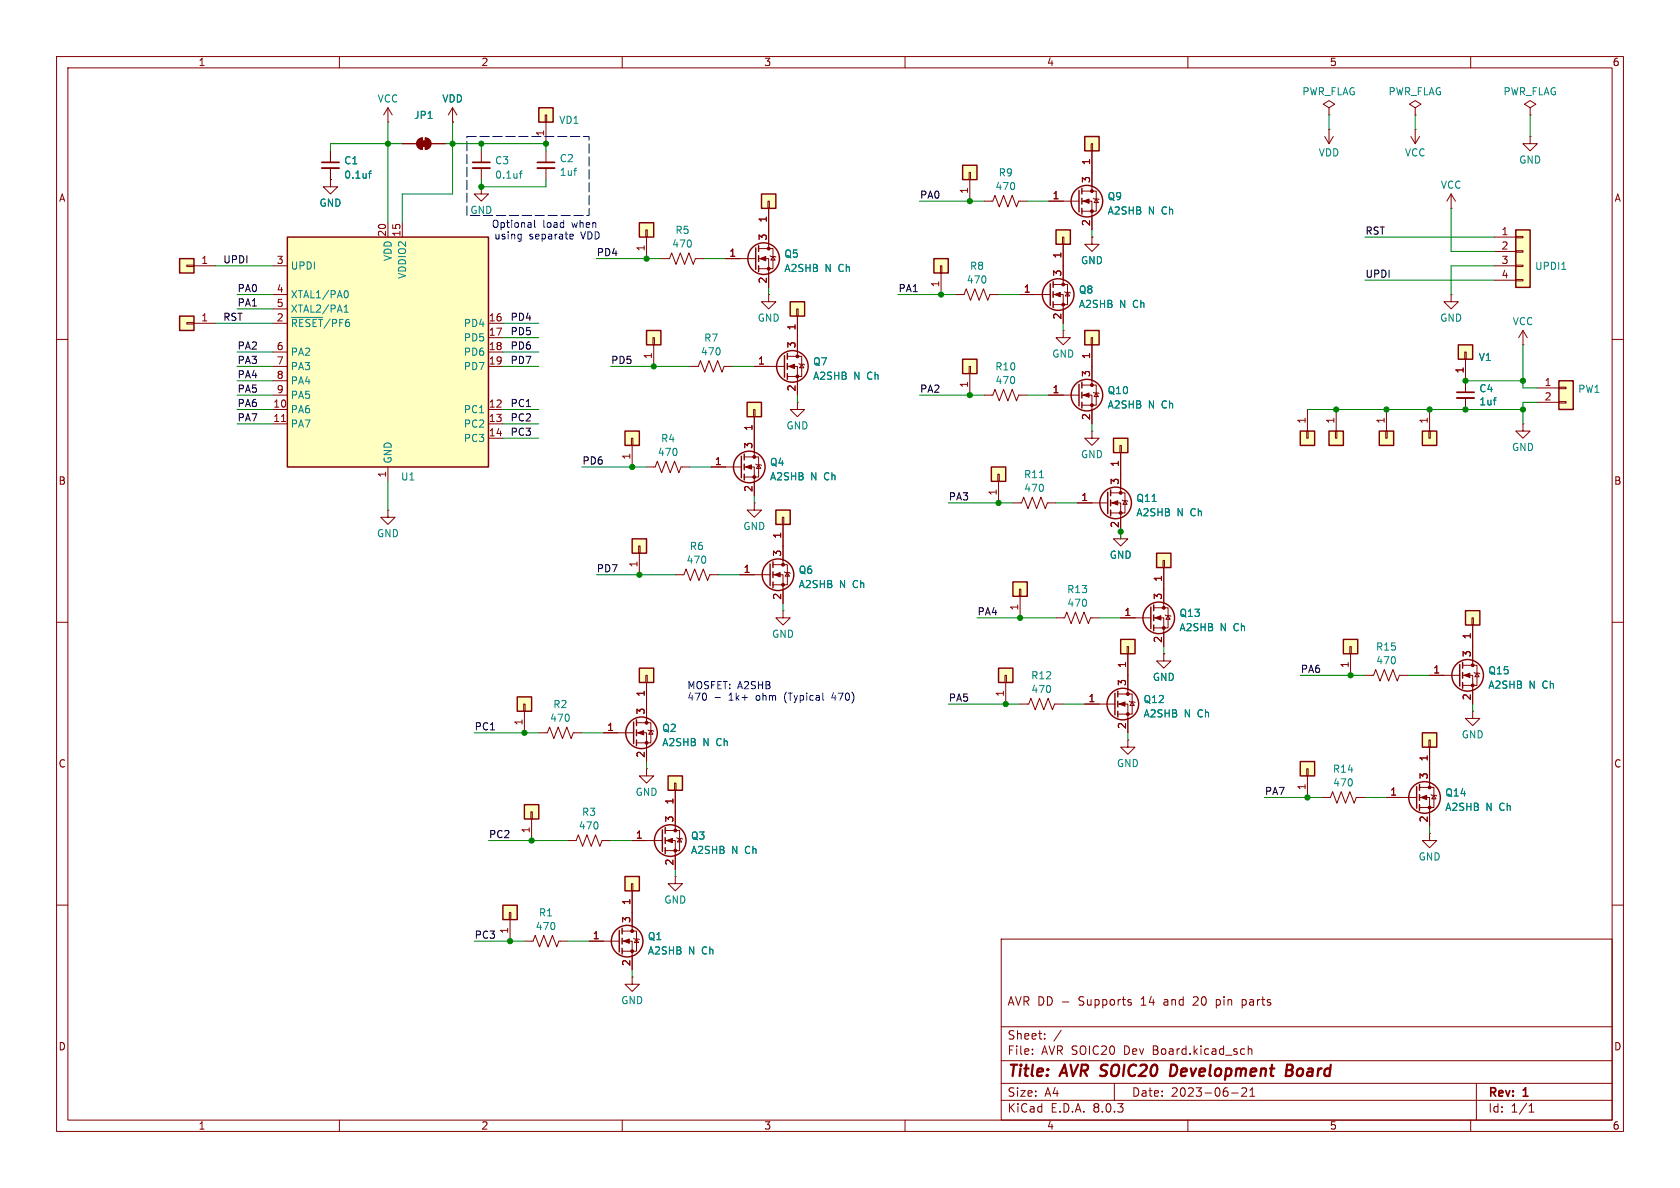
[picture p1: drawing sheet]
<svg xmlns="http://www.w3.org/2000/svg" width="297mm" height="210mm" viewBox="0 0 297 210" stroke-linecap="round" stroke-linejoin="round" font-family="sans-serif">
<g fill="none" stroke="#840000" stroke-width=".18">
<path d="M10 10h277v190h-277zM12 12h273v186h-273zM60 10v2M110 10v2M160 10v2M210 10v2M260 10v2M10 60h2M256.5 52.1v1.2h1.3l-1.3 1.3-1.2-1.3h1.2M256.5 52.1h.1M285 60h2M193 76.2v1.3h1.3l-1.3 1.2-1.2-1.2h1.2"/>
<path d="M193 76.2h.1M10 110h2M285 110h2M10 160h2M285 160h2M177 166h108v32h-108zM199.8 177.2l.2 .2-.2 .3M199.8 176.7l.2 .1M215 176.7v1.5M215 177.6l.2 .1M215.2 176.7l-.2 .1M219.6 176.7v1.5"/>
<path d="M219.6 177.6l.4 .1M220 176.7l-.4 .1M60 198v2M110 198v2M160 198v2M177 194.5h108M177 191.5h108M177 187.5h108M177 181.5h108M182.5 186.3v.1M182.5 185.5v.1M184.7 183.6v.1"/>
<path d="M184.7 182.8v.1M187.6 182.1l-1.3 2M197 191.5v3M210 198v2M217.7 193.2h1.2M220.3 192.4v.5l-.8 .9h.9M220.7 184.9v1.5M220.7 185.5l.2-.1 .3 .1 .1 .9M221 193.8h.8M221 192.7l.4-.4v1.5M260 198v2M261 191.5v6.5"/>
<path d="M270.3 196.6h.9M270.3 195.5l.4-.4v1.5"/>
</g>
<path d="M207.8 188.3l-.7-.1-.3 2h.5l.5-.3M227.4 189.2h.7M227.6 188.2h.6a.49 .49 0 0 1 .4 .5 .49 .49 0 0 1-.5 .5l.3 .1a.58 .58 0 0 1-.3 .9h-.8z" fill="none" stroke="#840000" stroke-width=".4"/>
<path d="M111.8 95.3h2.5v2.5h-2.5z" fill="#ffffc2"/>
<path d="M112.9 96.5h.3v1.3h-.3zM113 97.8v3.8" fill="none" stroke="#840000" stroke-width=".18"/>
<path d="M111.8 95.3h2.5v2.5h-2.5z" fill="none" stroke="#840000" stroke-width=".25"/>
<path d="M229.9 134.6h2.5v2.6h-2.5z" fill="#ffffc2"/>
<path d="M231 135.9h.3v1.3h-.3zM231.1 137.2v3.8M233.7 141h1.5l.4-1 .7 2 .8-2 .8 2 .7-2 .8 2 .4-1h1.5" fill="none" stroke="#840000" stroke-width=".18"/>
<path d="M229.9 134.6h2.5v2.6h-2.5z" fill="none" stroke="#840000" stroke-width=".25"/>
<path d="M268 40.6h2.5v10.2h-2.5z" fill="#ffffc2"/>
<g fill="none" stroke="#840000" stroke-width=".18">
<path d="M264.2 41.9h3.8M264.2 44.5h3.8M264.2 47h3.8M264.2 49.5h3.8M268 49.4h1.2v.3h-1.2zM268 46.9h1.2v.2h-1.2zM268 44.3h1.2v.3h-1.2zM268 41.8h1.2v.2h-1.2zM111.8 148.6h5.3M117.6 148.6h1.8v5.1M117.6 146.8h2.5v3.6h-2.5M119.4 143.5v3.3"/>
<path d="M119.6 148.1l.2 .1h.7l.1 .1M120.1 148.2l.4 .6h-.7z"/>
</g>
<g fill="none" stroke="#840000" stroke-width=".25">
<path d="M268 40.6h2.5v10.2h-2.5zM117.1 146.7v3.8M117.6 146.3v1M117.6 148.1v1M117.6 149.9v1"/>
<circle cx="118.5" cy="148.6" r="2.79"/>
</g>
<path d="M276.1 47.6h.7" fill="none" stroke="#008484" stroke-width=".18"/>
<g fill="#840000" stroke="#840000" stroke-width=".18">
<path d="M117.9 148.6l1-.4v.8z"/>
<circle cx="119.4" cy="150.4" r=".25"/>
<circle cx="119.4" cy="146.8" r=".25"/>
</g>
<path d="M237.5 113h2.5v2.6h-2.5z" fill="#ffffc2"/>
<path d="M168.9 52.1h1.5l.4-1 .8 2 .7-2 .8 2 .8-2 .7 2 .4-1h1.5M238.6 114.3h.3v1.3h-.3zM238.8 115.6v3.8M241.3 119.4h1.5l.4-1 .8 2 .7-2 .8 2 .8-2 .7 2 .4-1h1.5M114.3 135.9v1.3h1.3l-1.3 1.2-1.3-1.2h1.3M114.3 135.9h.1" fill="none" stroke="#840000" stroke-width=".18"/>
<path d="M237.5 113h2.5v2.6h-2.5z" fill="none" stroke="#840000" stroke-width=".25"/>
<path d="M275.6 67.3h2.5v5.1h-2.5z" fill="#ffffc2"/>
<path d="M269.2 58.4l-.7 1.3M269.2 58.4v2.6M269.2 58.4l.8 1.3M259.1 67.3v2M259.1 70.4v2M269.2 61h.1M271.8 68.6h3.8M271.8 71.1h3.8M275.6 71h1.3v.2h-1.3zM275.6 68.5h1.3v.2h-1.3z" fill="none" stroke="#840000" stroke-width=".18"/>
<path d="M275.6 67.3h2.5v5.1h-2.5z" fill="none" stroke="#840000" stroke-width=".25"/>
<path d="M257.6 70.4h3" fill="none" stroke="#840000" stroke-width=".33"/>
<path d="M257.6 69.3h3" fill="none" stroke="#840000" stroke-width=".3"/>
<path d="M264 70.7h.5M264.4 70.3h.1" fill="none" stroke="#008484" stroke-width=".18"/>
<path d="M257.8 61h2.5v2.5h-2.5z" fill="#ffffc2"/>
<path d="M259 62.2h.2v1.3h-.2zM259.1 63.5v3.8M269.2 74.9v1.3h1.3l-1.3 1.3-1.2-1.3h1.2M269.2 74.9h.1" fill="none" stroke="#840000" stroke-width=".18"/>
<path d="M257.8 61h2.5v2.5h-2.5z" fill="none" stroke="#840000" stroke-width=".25"/>
<path d="M259.1 108h2.5v2.5h-2.5z" fill="#ffffc2"/>
<path d="M260.2 109.2h.3v1.3h-.3zM260.3 110.5v3.8" fill="none" stroke="#840000" stroke-width=".18"/>
<path d="M259.1 108h2.5v2.5h-2.5z" fill="none" stroke="#840000" stroke-width=".25"/>
<path d="M165.1 45.7h2.5v2.6h-2.5z" fill="#ffffc2"/>
<path d="M166.2 47h.3v1.3h-.3zM166.4 48.3v3.8" fill="none" stroke="#840000" stroke-width=".18"/>
<path d="M165.1 45.7h2.5v2.6h-2.5z" fill="none" stroke="#840000" stroke-width=".25"/>
<path d="M196.8 77.5h2.6v2.5h-2.6z" fill="#ffffc2"/>
<g fill="none" stroke="#840000" stroke-width=".18">
<path d="M234.2 24.1l.7 1.3M234.9 22.9h.1M234.9 22.9v2.5M235.7 24.1l-.8 1.3M249.4 24.1l.8 1.3M250.2 22.9h.1M250.2 22.9v2.5M251 24.1l-.8 1.3M198 78.7h.2v1.3h-.2zM198.1 80v3.8M252.7 119.4h5.4M258.6 119.4h1.7v5.1"/>
<path d="M258.6 117.6h2.5v3.6h-2.5M260.3 114.3v3.3M260.6 118.9l.1 .1h.8l.1 .1M261.1 119l.4 .6h-.8z"/>
</g>
<g fill="none" stroke="#840000" stroke-width=".25">
<path d="M196.8 77.5h2.6v2.5h-2.6zM258.1 117.5v3.8M258.6 117.1v1M258.6 118.9v1M258.6 120.7v1"/>
<circle cx="259.5" cy="119.4" r="2.79"/>
</g>
<g fill="#840000" stroke="#840000" stroke-width=".18">
<path d="M258.8 119.4l1-.4v.8z"/>
<circle cx="260.3" cy="121.2" r=".25"/>
<circle cx="260.3" cy="117.6" r=".25"/>
</g>
<path d="M243.8 76.2h2.6v2.5h-2.6z" fill="#ffffc2"/>
<path d="M245 76.2h.2v1.3h-.2zM245.1 72.4v3.8" fill="none" stroke="#840000" stroke-width=".18"/>
<path d="M243.8 76.2h2.6v2.5h-2.6z" fill="none" stroke="#840000" stroke-width=".25"/>
<path d="M229.9 76.2h2.5v2.5h-2.5z" fill="#ffffc2"/>
<path d="M231 76.2h.3v1.3h-.3zM231.1 72.4v3.8" fill="none" stroke="#840000" stroke-width=".18"/>
<path d="M229.9 76.2h2.5v2.5h-2.5z" fill="none" stroke="#840000" stroke-width=".25"/>
<path d="M251.5 76.2h2.5v2.5h-2.5z" fill="#ffffc2"/>
<path d="M252.6 76.2h.3v1.3h-.3zM252.7 72.4v3.8" fill="none" stroke="#840000" stroke-width=".18"/>
<path d="M251.5 76.2h2.5v2.5h-2.5z" fill="none" stroke="#840000" stroke-width=".25"/>
<path d="M234.9 76.2h2.6v2.5h-2.6z" fill="#ffffc2"/>
<g fill="none" stroke="#840000" stroke-width=".18">
<path d="M234.9 19.1l1.1-.7-1.1-.6-1 .6 1 .7v1.2M234.9 20.3h.1M236.1 76.2h.2v1.3h-.2zM236.2 72.4v3.8M251 139.2h2.5v3.5h-2.5M252.7 135.9v3.3M260.3 125.7v1.3h1.3l-1.3 1.3-1.2-1.3h1.2M260.3 125.7h.1M245.1 141h5.3M251 141h1.7v5.1M252.7 147.3v1.3h1.3l-1.3 1.3-1.2-1.3h1.2M252.7 147.3h.1"/>
<path d="M253 140.5l.1 .1h.8l.1 .1M253.5 140.6l.4 .6h-.8z"/>
</g>
<g fill="none" stroke="#840000" stroke-width=".25">
<path d="M234.9 76.2h2.6v2.5h-2.6zM250.4 139.1v3.8M251 138.7v1M251 140.5v1M251 142.2v1.1"/>
<circle cx="251.8" cy="141" r="2.79"/>
</g>
<g fill="#840000" stroke="#840000" stroke-width=".18">
<path d="M251.2 141l1-.4v.8z"/>
<circle cx="252.7" cy="142.7" r=".25"/>
<circle cx="252.7" cy="139.2" r=".25"/>
</g>
<path d="M251.5 129.5h2.5v2.6h-2.5z" fill="#ffffc2"/>
<path d="M250.2 19.1l1-.7-1-.6-1 .6 1 .7v1.2M250.2 20.3h.1M252.6 130.8h.3v1.3h-.3zM252.7 132.1v3.8M100.3 148.6h1.6l.3-1 .8 2 .8-2 .7 2 .8-2 .7 2 .4-1h1.5" fill="none" stroke="#840000" stroke-width=".18"/>
<path d="M251.5 129.5h2.5v2.6h-2.5z" fill="none" stroke="#840000" stroke-width=".25"/>
<path d="M118.1 137.2h2.5v2.5h-2.5z" fill="#ffffc2"/>
<path d="M119.3 138.4h.2v1.3h-.2zM119.4 139.7v3.8" fill="none" stroke="#840000" stroke-width=".18"/>
<path d="M118.1 137.2h2.5v2.5h-2.5z" fill="none" stroke="#840000" stroke-width=".25"/>
<path d="M176.5 118.1h2.6v2.6h-2.6z" fill="#ffffc2"/>
<g fill="none" stroke="#840000" stroke-width=".18">
<path d="M256.5 36.8h.1M256.5 34.3l-.7 1.3M256.5 34.3v2.5M256.5 34.3l.8 1.3M270.5 24.1v1.3h1.3l-1.3 1.3-1.3-1.3h1.3M270.5 24.1h.1M68.6 90.2v1.2h1.2l-1.2 1.3-1.3-1.3h1.3M68.6 90.2h.1M177.7 119.4h.2v1.3h-.2zM205.7 115.6v1.2h1.3l-1.3 1.3-1.2-1.3h1.2M205.7 115.6h.1M177.8 120.7v3.8"/>
<path d="M180.3 124.5h1.6l.3-1.1 .8 2.1 .8-2.1 .7 2.1 .8-2.1 .8 2.1 .3-1h1.6M199.4 130.8v1.3h1.3l-1.3 1.3-1.3-1.3h1.3M199.4 130.8h.1"/>
</g>
<path d="M176.5 118.1h2.6v2.6h-2.6z" fill="none" stroke="#840000" stroke-width=".25"/>
<path d="M198.1 113h2.6v2.6h-2.6z" fill="#ffffc2"/>
<g fill="none" stroke="#840000" stroke-width=".18">
<path d="M270.5 19.1l1-.7-1-.6-1 .6 1 .7v1.2M270.5 20.3h.1M198.1 94v1.3h1.3l-1.3 1.2-1.3-1.2h1.3M198.1 109.2h5.4M199.3 114.3h.2v1.3h-.2zM199.4 115.6v7.1M204 109.2h1.7v5.1M204 107.4h2.5v3.6h-2.5M205.7 104.1v3.3M206 108.7l.1 .1h.8l.1 .2M206.5 108.8l.4 .7h-.8zM191.8 124.5h5.3"/>
<path d="M197.6 124.5h1.8v5M197.6 122.7h2.6v3.5h-2.6M199.6 124l.2 .1h.7l.2 .1M200.2 124.1l.3 .6h-.7z"/>
</g>
<g fill="none" stroke="#840000" stroke-width=".25">
<path d="M198.1 113h2.6v2.6h-2.6zM203.5 107.3v3.8M204 106.9v1.1M204 108.7v1M204 110.5v1M197.1 122.6v3.8M197.6 122.2v1M197.6 124v1M197.6 125.7v1"/>
<circle cx="204.9" cy="109.2" r="2.79"/>
<circle cx="198.5" cy="124.5" r="2.79"/>
</g>
<g fill="#840000" stroke="#840000" stroke-width=".18">
<path d="M197.9 124.5l1-.4v.7z"/>
<path d="M204.2 109.2l1-.4v.8z"/>
<circle cx="199.4" cy="126.2" r=".25"/>
<circle cx="199.4" cy="122.7" r=".25"/>
<circle cx="205.7" cy="111" r=".25"/>
<circle cx="205.7" cy="107.4" r=".25"/>
</g>
<path d="M204.5 97.8h2.5v2.5h-2.5z" fill="#ffffc2"/>
<path d="M205.6 99.1h.3v1.2h-.3zM205.7 100.3v3.8" fill="none" stroke="#840000" stroke-width=".18"/>
<path d="M204.5 97.8h2.5v2.5h-2.5z" fill="none" stroke="#840000" stroke-width=".25"/>
<path d="M191.8 24.1h2.5v2.6h-2.5z" fill="#ffffc2"/>
<path d="M192.9 25.4h.3v1.3h-.3zM193 26.7v3.8M193 41.9v1.3h1.3l-1.3 1.3-1.2-1.3h1.2M193 41.9h.1M190.5 88.9h5.3M196.3 88.9h1.8v5.1M196.3 87.1h2.6v3.6h-2.6M198.1 83.8v3.3M198.4 88.4l.1 .1h.8l.1 .1M198.9 88.5l.4 .7h-.8z" fill="none" stroke="#840000" stroke-width=".18"/>
<g fill="none" stroke="#840000" stroke-width=".25">
<path d="M191.8 24.1h2.5v2.6h-2.5zM195.8 87v3.8M196.3 86.6v1M196.3 88.4v1M196.3 90.2v1"/>
<circle cx="197.2" cy="88.9" r="2.79"/>
</g>
<g fill="#840000" stroke="#840000" stroke-width=".18">
<path d="M196.6 88.9l1-.4v.8z"/>
<circle cx="198.1" cy="90.7" r=".25"/>
<circle cx="198.1" cy="87.1" r=".25"/>
</g>
<path d="M88.9 160h2.5v2.6h-2.5z" fill="#ffffc2"/>
<path d="M174 69.9h1.5l.4-1.1 .8 2.1 .7-2.1 .8 2.1 .7-2.1 .8 2.1 .4-1h1.5M90 161.3h.3v1.3h-.3zM90.2 162.6v3.8M92.7 166.4h1.5l.4-1 .8 2 .7-2 .8 2 .8-2 .7 2 .4-1h1.5" fill="none" stroke="#840000" stroke-width=".18"/>
<path d="M88.9 160h2.5v2.6h-2.5z" fill="none" stroke="#840000" stroke-width=".25"/>
<path d="M179.1 102.9h2.5v2.5h-2.5z" fill="#ffffc2"/>
<path d="M180.2 104.1h.3v1.3h-.3zM180.3 105.4v3.8M186.7 109.2h1.5l.4-1 .8 2 .7-2 .8 2 .7-2 .8 2 .4-1h1.5" fill="none" stroke="#840000" stroke-width=".18"/>
<path d="M179.1 102.9h2.5v2.5h-2.5z" fill="none" stroke="#840000" stroke-width=".25"/>
<path d="M170.2 63.5h2.5v2.5h-2.5z" fill="#ffffc2"/>
<path d="M171.3 64.8h.3v1.2h-.3zM171.4 66v3.9" fill="none" stroke="#840000" stroke-width=".18"/>
<path d="M170.2 63.5h2.5v2.5h-2.5z" fill="none" stroke="#840000" stroke-width=".25"/>
<path d="M186.7 40.6h2.5v2.6h-2.5z" fill="#ffffc2"/>
<path d="M187.8 41.9h.3v1.3h-.3zM188 43.2v3.8" fill="none" stroke="#840000" stroke-width=".18"/>
<path d="M186.7 40.6h2.5v2.6h-2.5z" fill="none" stroke="#840000" stroke-width=".25"/>
<path d="M110.5 154.9h2.5v2.6h-2.5z" fill="#ffffc2"/>
<path d="M179.1 88.9h1.5l.4-1 .7 2 .8-2 .8 2 .7-2 .8 2 .4-1h1.5M111.6 156.2h.3v1.3h-.3zM111.8 157.5v3.8" fill="none" stroke="#840000" stroke-width=".18"/>
<path d="M110.5 154.9h2.5v2.6h-2.5z" fill="none" stroke="#840000" stroke-width=".25"/>
<path d="M183.8 84.4h.7" fill="none" stroke="#008484" stroke-width=".18"/>
<path d="M175.3 82.6h2.5v2.5h-2.5z" fill="#ffffc2"/>
<g fill="none" stroke="#840000" stroke-width=".18">
<path d="M174 35.6h1.5l.4-1.1 .8 2.1 .7-2.1 .8 2.1 .7-2.1 .8 2.1 .4-1h1.5M185.4 35.6h5.4M191.3 35.6h1.7v5M191.3 33.8h2.5v3.5h-2.5M193 30.5v3.3M193.3 35.1l.1 .1h.8l.1 .1M193.8 35.2l.4 .6h-.8zM176.4 83.8h.3v1.3h-.3zM176.5 85.1v3.8M119.4 154.9v1.3h1.2l-1.2 1.3-1.3-1.3h1.3M119.4 154.9h.1M104.1 166.4h5.4"/>
<path d="M110 166.4h1.8v5.1M110 164.6h2.5v3.5h-2.5M111.8 172.7v1.3h1.2l-1.2 1.3-1.3-1.3h1.3M111.8 172.7h.1M111.8 161.3v3.3M112 165.9l.1 .1h.8l.1 .1M112.5 166l.4 .6h-.8z"/>
</g>
<g fill="none" stroke="#840000" stroke-width=".25">
<path d="M190.8 33.7v3.8M191.3 33.3v1M191.3 35.1v1M191.3 36.8v1M175.3 82.6h2.5v2.5h-2.5zM109.5 164.5v3.8M110 164.1v1M110 165.9v1M110 167.6v1.1"/>
<circle cx="192.2" cy="35.6" r="2.79"/>
<circle cx="110.9" cy="166.4" r="2.79"/>
</g>
<g fill="#840000" stroke="#840000" stroke-width=".18">
<path d="M191.5 35.6l1-.4v.7z"/>
<path d="M110.2 166.4l1.1-.4v.8z"/>
<circle cx="193" cy="37.3" r=".25"/>
<circle cx="193" cy="33.8" r=".25"/>
<circle cx="111.8" cy="168.1" r=".25"/>
<circle cx="111.8" cy="164.6" r=".25"/>
</g>
<path d="M170.2 29.2h2.5v2.6h-2.5z" fill="#ffffc2"/>
<path d="M171.3 30.5h.3v1.3h-.3zM171.4 31.8v3.8M185.4 69.9h5.4M191.3 69.9h1.7v5M191.3 68.1h2.5v3.5h-2.5M193 64.8v3.3M193.3 69.3l.1 .2h.8l.1 .1M193.8 69.5l.4 .6h-.8z" fill="none" stroke="#840000" stroke-width=".18"/>
<g fill="none" stroke="#840000" stroke-width=".25">
<path d="M170.2 29.2h2.5v2.6h-2.5zM190.8 67.9v3.9M191.3 67.6v1M191.3 69.3v1.1M191.3 71.1v1"/>
<circle cx="192.2" cy="69.8" r="2.79"/>
</g>
<g fill="#840000" stroke="#840000" stroke-width=".18">
<path d="M191.5 69.9l1-.4v.7z"/>
<circle cx="193" cy="71.6" r=".25"/>
<circle cx="193" cy="68.1" r=".25"/>
</g>
<path d="M92.7 142.2h2.5v2.6h-2.5z" fill="#ffffc2"/>
<path d="M180.3 52.1h5.4M186.2 52.1h1.8v5.1M186.2 50.3h2.5v3.5h-2.5M188 58.4v1.3h1.2l-1.2 1.3-1.3-1.3h1.3M188 58.4h.1M188 47v3.3M188.2 51.6l.1 .1h.8l.1 .1M188.7 51.7l.4 .6h-.8zM93.9 143.5h.2v1.3h-.2zM94 144.8v3.8" fill="none" stroke="#840000" stroke-width=".18"/>
<g fill="none" stroke="#840000" stroke-width=".25">
<path d="M185.7 50.2v3.8M186.2 49.8v1M186.2 51.6v1M186.2 53.3v1.1M92.7 142.2h2.5v2.6h-2.5z"/>
<circle cx="187.1" cy="52.1" r="2.79"/>
</g>
<g fill="#840000" stroke="#840000" stroke-width=".18">
<path d="M186.4 52.1l1.1-.4v.8z"/>
<circle cx="188" cy="53.8" r=".25"/>
<circle cx="188" cy="50.3" r=".25"/>
</g>
<path d="M191.8 58.4h2.5v2.6h-2.5z" fill="#ffffc2"/>
<path d="M58.4 31.8v1.2h1.3l-1.3 1.3-1.3-1.3h1.3M58.4 31.8h.1M58.4 26.7v2M58.4 29.7v2.1M128.3 45.7h5.3M134.1 45.7h1.8v5.1M134.1 43.9h2.6v3.6h-2.6M135.9 40.6v3.3M136.1 45.2l.2 .1h.7l.2 .2M136.7 45.3l.3 .7h-.7zM192.9 59.7h.3v1.3h-.3zM193 61v3.8" fill="none" stroke="#840000" stroke-width=".18"/>
<g fill="none" stroke="#840000" stroke-width=".25">
<path d="M133.6 43.8v3.8M134.1 43.4v1.1M134.1 45.2v1M134.1 47v1M191.8 58.4h2.5v2.6h-2.5z"/>
<circle cx="135" cy="45.7" r="2.79"/>
</g>
<g fill="#840000" stroke="#840000" stroke-width=".18">
<path d="M134.4 45.7l1-.4v.8z"/>
<circle cx="135.9" cy="47.5" r=".25"/>
<circle cx="135.9" cy="43.9" r=".25"/>
</g>
<path d="M56.9 29.7h3" fill="none" stroke="#840000" stroke-width=".33"/>
<path d="M56.9 28.7h3" fill="none" stroke="#840000" stroke-width=".3"/>
<path d="M65.1 30.7h.5M65.6 30.2l-.3 .2v1.1" fill="none" stroke="#008484" stroke-width=".18"/>
<path d="M31.7 55.9h2.6v2.5h-2.6z" fill="#ffffc2"/>
<path d="M33 57h1.3v.3h-1.3zM34.3 57.2h3.8" fill="none" stroke="#840000" stroke-width=".18"/>
<path d="M31.7 55.9h2.6v2.5h-2.6z" fill="none" stroke="#840000" stroke-width=".25"/>
<path d="M31.7 45.7h2.6v2.6h-2.6z" fill="#ffffc2"/>
<path d="M33 46.9h1.3v.2h-1.3zM34.3 47h3.8" fill="none" stroke="#840000" stroke-width=".18"/>
<path d="M31.7 45.7h2.6v2.6h-2.6z" fill="none" stroke="#840000" stroke-width=".25"/>
<path d="M50.8 41.9h35.6v40.7h-35.6z" fill="#ffffc2"/>
<path d="M50.8 41.9h35.6v40.7h-35.6z" fill="none" stroke="#840000" stroke-width=".25"/>
<g fill="none" stroke="#840000" stroke-width=".18">
<path d="M68.6 39.4v2.5M71.1 39.4v2.5M48.3 57.2h2.5M48.3 47h2.5M48.3 52.1h2.5M48.3 54.6h2.5M86.4 57.2h2.5M86.4 59.7h2.5M48.3 72.4h2.5M48.3 74.9h2.5M48.3 62.2h2.5M48.3 64.8h2.5"/>
<path d="M48.3 67.3h2.5M48.3 69.9h2.5M49.8 74.5h.7M86.4 72.4h2.5M86.4 74.9h2.5M86.4 77.5h2.5M86.4 62.2h2.5M86.4 64.8h2.5M68.6 82.6v2.5"/>
</g>
<path d="M51.5 56.1h5.5M60.8 55.2h.8M60.8 54.3l.4-.4v1.3M61 51.4h.1a.68 .68 0 0 1 .5 .6 .68 .68 0 0 1-.5 .6h-.1" fill="none" stroke="#008484" stroke-width=".18"/>
<path d="M114.3 58.4h2.5v2.6h-2.5z" fill="#ffffc2"/>
<g fill="none" stroke="#840000" stroke-width=".18">
<path d="M115.4 59.7h.3v1.3h-.3zM135.9 52.1v1.2h1.3l-1.3 1.3-1.3-1.3h1.3M135.9 52.1h.1M141 59.7v3.3M115.6 61v3.8M121.9 64.8h1.5l.4-1 .8 2 .7-2 .8 2 .8-2 .7 2 .4-1h1.5M133.3 64.8h5.4M139.2 64.8h1.8v5.1M139.2 63h2.5v3.5h-2.5M141 71.1v1.3h1.2l-1.2 1.3-1.3-1.3h1.3M141 71.1h.1M141.2 64.3l.2 .1h.7l.1 .1"/>
<path d="M141.7 64.4l.4 .6h-.7z"/>
</g>
<g fill="none" stroke="#840000" stroke-width=".25">
<path d="M114.3 58.4h2.5v2.6h-2.5zM138.7 62.9v3.8M139.2 62.5v1M139.2 64.3v1M139.2 66v1.1"/>
<circle cx="140.1" cy="64.8" r="2.79"/>
</g>
<g fill="#840000" stroke="#840000" stroke-width=".18">
<path d="M139.4 64.8l1.1-.4v.8z"/>
<circle cx="141" cy="66.5" r=".25"/>
<circle cx="141" cy="63" r=".25"/>
</g>
<path d="M139.7 53.3h2.5v2.6h-2.5z" fill="#ffffc2"/>
<path d="M140.8 54.6h.3v1.3h-.3zM141 55.9v3.8" fill="none" stroke="#840000" stroke-width=".18"/>
<path d="M139.7 53.3h2.5v2.6h-2.5z" fill="none" stroke="#840000" stroke-width=".25"/>
<path d="M132.1 71.1h2.5v2.6h-2.5z" fill="#ffffc2"/>
<path d="M133.2 72.4h.3v1.3h-.3zM133.3 73.7v3.8" fill="none" stroke="#840000" stroke-width=".18"/>
<path d="M132.1 71.1h2.5v2.6h-2.5z" fill="none" stroke="#840000" stroke-width=".25"/>
<path d="M113 39.4h2.6v2.5h-2.6z" fill="#ffffc2"/>
<path d="M114.2 40.6h.2v1.3h-.2zM114.3 41.9v3.8M116.8 45.7h1.6l.3-1 .8 2 .8-2 .7 2 .8-2 .8 2 .3-1h1.6" fill="none" stroke="#840000" stroke-width=".18"/>
<path d="M113 39.4h2.6v2.5h-2.6z" fill="none" stroke="#840000" stroke-width=".25"/>
<path d="M134.6 34.3h2.6v2.5h-2.6z" fill="#ffffc2"/>
<path d="M135.8 35.6h.2v1.2h-.2zM135.9 36.8v3.8M114.3 82.6h1.5l.4-1.1 .8 2.1 .7-2.1 .8 2.1 .8-2.1 .7 2.1 .4-1h1.5" fill="none" stroke="#840000" stroke-width=".18"/>
<path d="M134.6 34.3h2.6v2.5h-2.6z" fill="none" stroke="#840000" stroke-width=".25"/>
<path d="M110.5 76.2h2.5v2.5h-2.5z" fill="#ffffc2"/>
<g fill="none" stroke="#840000" stroke-width=".18">
<path d="M85.1 33v1.3h1.3l-1.3 1.3-1.3-1.3h1.3M85.1 33h.1M85.1 26.7v2M85.1 29.7v2.1M96.5 26.7v2M96.5 29.7v2.1M111.6 77.5h.3v1.2h-.3zM111.8 78.7v3.9M133.3 77.5v3.3M125.7 82.6h5.4M131.6 82.6h1.7v5M131.6 80.8h2.5v3.5h-2.5"/>
<path d="M133.6 82l.1 .2h.8l.1 .1M134.1 82.2l.4 .6h-.8zM119.4 101.6h1.5l.4-1 .7 2 .8-2 .8 2 .7-2 .8 2 .4-1h1.5"/>
</g>
<g fill="none" stroke="#840000" stroke-width=".25">
<path d="M110.5 76.2h2.5v2.5h-2.5zM131.1 80.6v3.9M131.6 80.3v1M131.6 82v1.1M131.6 83.8v1"/>
<circle cx="132.5" cy="82.5" r="2.79"/>
</g>
<g fill="#840000" stroke="#840000" stroke-width=".18">
<path d="M131.8 82.6l1-.4v.7z"/>
<circle cx="133.3" cy="84.3" r=".25"/>
<circle cx="133.3" cy="80.8" r=".25"/>
</g>
<path d="M83.6 29.7h3M95 29.7h3" fill="none" stroke="#840000" stroke-width=".33"/>
<path d="M83.6 28.7h3M95 28.7h3" fill="none" stroke="#840000" stroke-width=".3"/>
<path d="M91.8 30.7h.5M92.3 30.2l-.3 .2v1.1M101.4 30.2h.5M101.8 29.7h.1" fill="none" stroke="#008484" stroke-width=".18"/>
<path d="M95.2 19.1h2.6v2.5h-2.6z" fill="#ffffc2"/>
<g fill="none" stroke="#840000" stroke-width=".18">
<path d="M68.6 19.1l-.8 1.2M68.6 19.1v2.5M68.6 19.1l.7 1.2M80 19.1l-.8 1.2M80 19.1v2.5M80 19.1l.8 1.2M68.6 21.6h.1M71.1 25.4h2.6M74 24.7l.7-.3v2a1.02 1.02 0 0 1-1-.6 1.02 1.02 0 0 1 .3-1.1zM75.2 24.4a1.02 1.02 0 0 1 1 1 1.02 1.02 0 0 1-1 1zM76.2 25.4h2.5M80 21.6h.1"/>
<path d="M96.4 20.3h.2v1.3h-.2zM96.5 21.6v3.8M95.2 129.5h1.6l.4-1 .7 2.1 .8-2.1 .7 2.1 .8-2.1 .8 2.1 .3-1.1h1.6M106.7 129.5h5.3M112.5 129.5h1.8v5.1M112.5 127.8h2.6v3.5h-2.6M114.3 124.5v3.3M114.6 129l.1 .2h.7l.2 .1M115.1 129.2l.3 .6h-.7z"/>
</g>
<g fill="none" stroke="#840000" stroke-width=".25">
<path d="M95.2 19.1h2.6v2.5h-2.6zM112 127.6v3.8M112.5 127.3v1M112.5 129v1M112.5 130.8v1"/>
<circle cx="113.4" cy="129.5" r="2.79"/>
</g>
<g fill="#840000" stroke="#840000" stroke-width=".18">
<path d="M74.4 24.9h1v1h-1z"/>
<path d="M74 24.7l.7-.3v2a1.02 1.02 0 0 1-1-.6 1.02 1.02 0 0 1 .3-1.1z"/>
<path d="M75.2 24.4a1.02 1.02 0 0 1 1 1 1.02 1.02 0 0 1-1 1z"/>
<path d="M112.8 129.5l1-.3v.7z"/>
<circle cx="114.3" cy="131.3" r=".25"/>
<circle cx="114.3" cy="127.8" r=".25"/>
</g>
<path d="M91.4 123.2h2.6v2.5h-2.6z" fill="#ffffc2"/>
<path d="M92.6 124.5h.2v1.2h-.2zM92.7 125.7v3.8" fill="none" stroke="#840000" stroke-width=".18"/>
<path d="M91.4 123.2h2.6v2.5h-2.6z" fill="none" stroke="#840000" stroke-width=".25"/>
<path d="M113 118.1h2.6v2.6h-2.6z" fill="#ffffc2"/>
<path d="M133.3 88.9v1.3h1.3l-1.3 1.2-1.2-1.2h1.2M133.3 88.9h.1M136.7 99.8h2.5v3.6h-2.5M138.4 96.5v3.3M114.2 119.4h.2v1.3h-.2zM130.8 101.6h5.3M136.7 101.6h1.7v5.1M138.4 108v1.2h1.3l-1.3 1.3-1.2-1.3h1.2M138.4 108h.1M138.7 101.1l.1 .1h.8l.1 .1M139.2 101.2l.4 .7h-.8zM114.3 120.7v3.8" fill="none" stroke="#840000" stroke-width=".18"/>
<g fill="none" stroke="#840000" stroke-width=".25">
<path d="M136.1 99.7v3.8M136.7 99.3v1M113 118.1h2.6v2.6h-2.6zM136.7 101.1v1M136.7 102.9v1"/>
<circle cx="137.5" cy="101.6" r="2.79"/>
</g>
<g fill="#840000" stroke="#840000" stroke-width=".18">
<path d="M136.9 101.6l1-.4v.8z"/>
<circle cx="138.4" cy="103.4" r=".25"/>
<circle cx="138.4" cy="99.8" r=".25"/>
</g>
<path d="M137.2 90.2h2.5v2.5h-2.5z" fill="#ffffc2"/>
<g fill="none" stroke="#840000" stroke-width=".18">
<path d="M58.4 31.8h.1M58.4 26.7v2M58.4 29.7v2.1M71.1 25.4h2.6M76.2 25.4h2.5M80 21.6h.1M135.9 36.8v6.4M185.4 35.6h2.6M193 26.7v6.3M193 38.1v2.5M128.3 45.7h2.5M135.9 48.3v2.5"/>
<path d="M141 55.9v6.3M180.3 52.1h2.6M188 43.2v6.3M188 54.6v2.6M193 41.9h.1M133.3 64.8h2.6M133.3 73.7v6.3M141 67.3v2.6M185.4 69.9h2.6M193 61v6.3M193 72.4v2.5M259.1 63.5v5.8"/>
<path d="M259.1 70.4v2M125.7 82.6h2.6M133.3 85.1v2.5M138.3 91.4h.3v1.3h-.3zM138.4 92.7v6.4M190.5 88.9h2.5M198.1 80v6.4M198.1 91.4v2.6M130.8 101.6h2.5M138.4 104.1v2.6M198.1 109.2h2.6M199.4 115.6v6.3"/>
<path d="M205.7 115.6h.1M205.7 100.3v6.4M205.7 111.8v2.5M252.7 119.4h2.6M260.3 110.5v6.3M106.7 129.5h2.5M114.3 120.7v6.3M114.3 132.1v2.5M119.4 139.7v6.4M191.8 124.5h2.5M199.4 127v2.5M252.7 132.1v6.3"/>
<path d="M260.3 121.9v2.6M111.8 148.6h2.5M111.8 157.5v6.3M119.4 151.1v2.6M245.1 141h2.5M252.7 143.5v2.6M104.1 166.4h2.6M111.8 168.9v2.6"/>
</g>
<path d="M137.2 90.2h2.5v2.5h-2.5z" fill="none" stroke="#840000" stroke-width=".25"/>
<path d="M94.5 38.9v1.1l.2 .2M92.1 41.4v1l-.2 .3M92.1 42.2h-.3M100.9 41.4l.4 .1v.2l-.6 .1M101.3 42.2h-.4M126.4 123.3h1M147.3 122.5l-.3 .9h.8" fill="none" stroke="#0000c2" stroke-width=".18"/>
<path d="M82.5 24.1h21.6v14h-21.6z" fill="none" stroke="#0000c2" stroke-width=".18" stroke-dasharray="1.7 .6"/>
<g fill="none" stroke="#008400" stroke-width=".18">
<path d="M68.6 21.6v17.8M71.1 25.4h-12.7v1.3M78.7 25.4h17.8v1.3M80 21.6v12.7h-8.9v5.1M85.1 25.4v1.3M85.1 31.8v1.2h11.4v-1.2M162.6 35.6h11.4M181.6 35.6h3.8M234.9 20.3v2.6M250.2 20.3v2.6M256.5 36.8v7.7h7.7M270.5 20.3v3.8"/>
<path d="M38.1 57.2h10.2M38.1 47h10.2M41.9 54.6h6.4M41.9 52.1h6.4M88.9 59.7h6.3M88.9 57.2h6.3M105.4 45.7h11.4M124.5 45.7h3.8M135.9 50.8v1.3M158.7 52.1h10.2M176.5 52.1h3.8M188 57.2v1.2"/>
<path d="M193 40.6v1.3M241.3 41.9h22.9M241.3 49.5h22.9M264.2 47h-7.7v5.1M41.9 67.3h6.4M41.9 72.4h6.4M41.9 64.8h6.4M41.9 62.2h6.4M41.9 74.9h6.4M41.9 69.9h6.4M88.9 72.4h6.3M88.9 64.8h6.3"/>
<path d="M88.9 77.5h6.3M88.9 62.2h6.3M88.9 74.9h6.3M107.9 64.8h14M129.5 64.8h3.8M141 69.9v1.2M162.6 69.9h11.4M181.6 69.9h3.8M193 74.9v1.3M231.1 72.4h38.1M259.1 67.3h10.1M269.2 61v7.6h2.6"/>
<path d="M271.8 71.1h-2.6v3.8M68.6 85.1v5.1M102.9 82.6h11.4M121.9 82.6h3.8M133.3 87.6v1.3M167.6 88.9h11.5M186.7 88.9h3.8M198.1 94v1.3M105.4 101.6h14M127 101.6h3.8M138.4 106.7v1.3M172.7 109.2h14"/>
<path d="M194.3 109.2h3.8M205.7 114.3v1.3M229.9 119.4h11.4M248.9 119.4h3.8M83.8 129.5h11.4M102.9 129.5h3.8M114.3 134.6v1.3M167.6 124.5h12.7M188 124.5h3.8M199.4 129.5v1.3M260.3 124.5v1.2M86.4 148.6h13.9"/>
<path d="M107.9 148.6h3.9M119.4 153.7v1.2M223.5 141h10.2M241.3 141h3.8M252.7 146.1v1.2M83.8 166.4h8.9M100.3 166.4h3.8M111.8 171.5v1.2"/>
</g>
<path d="M65.1 30.7h.5M65.6 30.2l-.3 .2v1.1M264 70.7h.5M264.4 70.3h.1" fill="none" stroke="#008484" stroke-width=".18"/>
<g fill="#008400" stroke="#008400" stroke-width=".18">
<circle cx="231.1" cy="141" r=".46"/>
<circle cx="238.8" cy="119.4" r=".46"/>
<circle cx="269.2" cy="72.4" r=".46"/>
<circle cx="269.2" cy="67.3" r=".46"/>
<circle cx="236.2" cy="72.4" r=".46"/>
<circle cx="245.1" cy="72.4" r=".46"/>
<circle cx="177.8" cy="124.5" r=".46"/>
<circle cx="198.1" cy="94" r=".46"/>
<circle cx="180.3" cy="109.2" r=".46"/>
<circle cx="176.5" cy="88.9" r=".46"/>
<circle cx="259.1" cy="72.4" r=".46"/>
<circle cx="252.7" cy="72.4" r=".46"/>
<circle cx="259.1" cy="67.3" r=".46"/>
<circle cx="171.4" cy="69.9" r=".46"/>
<circle cx="171.4" cy="35.6" r=".46"/>
<circle cx="166.4" cy="52.1" r=".46"/>
<circle cx="68.6" cy="25.4" r=".46"/>
<circle cx="114.3" cy="45.7" r=".46"/>
<circle cx="115.6" cy="64.8" r=".46"/>
<circle cx="85.1" cy="25.4" r=".46"/>
<circle cx="85.1" cy="33" r=".46"/>
<circle cx="80" cy="25.4" r=".46"/>
<circle cx="96.5" cy="25.4" r=".46"/>
<circle cx="92.7" cy="129.5" r=".46"/>
<circle cx="111.8" cy="82.6" r=".46"/>
<circle cx="113" cy="101.6" r=".46"/>
<circle cx="90.2" cy="166.4" r=".46"/>
<circle cx="94" cy="148.6" r=".46"/>
</g>
<g font-size="2.8" fill="#840000">
<text x="178" y="190.9">Title:</text>
<text x="187.7" y="190.9">AVR SOIC20</text>
<text x="208.5" y="190.9">Development</text>
<text x="229.8" y="190.9">Board</text>
</g>
<g font-size="2.1" fill="#840000">
<text x="178" y="178">AVR DD -</text>
<text x="190.8" y="178">Supports</text>
<text x="202" y="178">14</text>
<text x="206.1" y="178">and</text>
<text x="211.5" y="178">20</text>
<text x="215.7" y="178">pin</text>
<text x="220.4" y="178">parts</text>
<text x="178" y="184">Sheet:</text>
<text x="178" y="186.7">File:</text>
<text x="184.1" y="186.7">AVR SOIC20</text>
<text x="198.8" y="186.7">Dev</text>
<text x="204.1" y="186.7">Board.kicad_sch</text>
<text x="178" y="196.9">KiCad</text>
<text x="178" y="194.1">Size:</text>
<text x="184.7" y="194.1">A4</text>
<text x="185.7" y="196.9">E.D.A.</text>
<text x="193.3" y="196.9">8.0.3</text>
<text x="200" y="194.1">Date:</text>
<text x="207" y="194.1">2023-06-21</text>
<text x="263" y="194.3">Rev:</text>
<text x="263" y="196.9">Id:</text>
<text x="267.1" y="196.9">1/1</text>
<text x="269.4" y="194.3">1</text>
</g>
<g font-size="1.8" fill="#840000">
<text x="35" y="11.9">1</text>
<text x="85" y="11.9">2</text>
<text x="135" y="11.9">3</text>
<text x="185" y="11.9">4</text>
<text x="235" y="11.9">5</text>
<text x="285" y="11.9">6</text>
<text x="96.3" y="24.2" transform="rotate(-90 96.3 24.2)">1</text>
<text x="192.8" y="29.3" transform="rotate(-90 192.8 29.3)">1</text>
<text x="10.3" y="35.9">A</text>
<text x="171.2" y="34.4" transform="rotate(-90 171.2 34.4)">1</text>
<text x="186" y="35.3">1</text>
<text x="192.8" y="32.5" transform="rotate(-90 192.8 32.5)">3</text>
<text x="285.3" y="35.9">A</text>
<text x="68.3" y="42" transform="rotate(-90 68.3 42)">20</text>
<text x="70.9" y="42" transform="rotate(-90 70.9 42)">15</text>
<text x="135.6" y="39.4" transform="rotate(-90 135.6 39.4)">1</text>
<text x="192.8" y="40.1" transform="rotate(-90 192.8 40.1)">2</text>
<text x="265.4" y="41.7">1</text>
<text x="35.5" y="46.7">1</text>
<text x="48.8" y="46.7">3</text>
<text x="114" y="44.5" transform="rotate(-90 114 44.5)">1</text>
<text x="128.8" y="45.5">1</text>
<text x="135.6" y="42.6" transform="rotate(-90 135.6 42.6)">3</text>
<text x="187.7" y="45.8" transform="rotate(-90 187.7 45.8)">1</text>
<text x="265.4" y="44.2">2</text>
<text x="265.4" y="46.7">3</text>
<text x="48.8" y="51.8">4</text>
<text x="135.6" y="50.2" transform="rotate(-90 135.6 50.2)">2</text>
<text x="166.1" y="50.9" transform="rotate(-90 166.1 50.9)">1</text>
<text x="180.9" y="51.8">1</text>
<text x="187.7" y="49" transform="rotate(-90 187.7 49)">3</text>
<text x="265.4" y="49.3">4</text>
<text x="35.5" y="56.9">1</text>
<text x="48.8" y="56.9">2</text>
<text x="48.8" y="54.4">5</text>
<text x="86.3" y="56.9">16</text>
<text x="86.3" y="59.4">17</text>
<text x="140.7" y="58.5" transform="rotate(-90 140.7 58.5)">1</text>
<text x="187.7" y="56.6" transform="rotate(-90 187.7 56.6)">2</text>
<text x="48.8" y="62">6</text>
<text x="48.8" y="64.5">7</text>
<text x="86.3" y="62">18</text>
<text x="86.3" y="64.5">19</text>
<text x="115.3" y="63.6" transform="rotate(-90 115.3 63.6)">1</text>
<text x="133.9" y="64.5">1</text>
<text x="140.7" y="61.7" transform="rotate(-90 140.7 61.7)">3</text>
<text x="192.8" y="63.6" transform="rotate(-90 192.8 63.6)">1</text>
<text x="48.8" y="67.1">8</text>
<text x="48.8" y="69.6">9</text>
<text x="140.7" y="69.3" transform="rotate(-90 140.7 69.3)">2</text>
<text x="171.2" y="68.7" transform="rotate(-90 171.2 68.7)">1</text>
<text x="186" y="69.6">1</text>
<text x="192.8" y="66.7" transform="rotate(-90 192.8 66.7)">3</text>
<text x="258.8" y="66.1" transform="rotate(-90 258.8 66.1)">1</text>
<text x="273" y="68.3">1</text>
<text x="273" y="70.9">2</text>
<text x="48.2" y="72.1">10</text>
<text x="48.2" y="74.7">11</text>
<text x="86.3" y="72.1">12</text>
<text x="86.3" y="74.7">13</text>
<text x="86.3" y="77.2">14</text>
<text x="133.1" y="76.3" transform="rotate(-90 133.1 76.3)">1</text>
<text x="192.8" y="74.4" transform="rotate(-90 192.8 74.4)">2</text>
<text x="230.9" y="75" transform="rotate(-90 230.9 75)">1</text>
<text x="236" y="75" transform="rotate(-90 236 75)">1</text>
<text x="244.9" y="75" transform="rotate(-90 244.9 75)">1</text>
<text x="252.5" y="75" transform="rotate(-90 252.5 75)">1</text>
<text x="111.5" y="81.4" transform="rotate(-90 111.5 81.4)">1</text>
<text x="126.3" y="82.3">1</text>
<text x="133.1" y="79.4" transform="rotate(-90 133.1 79.4)">3</text>
<text x="197.9" y="82.6" transform="rotate(-90 197.9 82.6)">1</text>
<text x="10.3" y="85.9">B</text>
<text x="68.3" y="84.5" transform="rotate(-90 68.3 84.5)">1</text>
<text x="133.1" y="87.1" transform="rotate(-90 133.1 87.1)">2</text>
<text x="176.3" y="87.7" transform="rotate(-90 176.3 87.7)">1</text>
<text x="191.1" y="88.6">1</text>
<text x="197.9" y="85.8" transform="rotate(-90 197.9 85.8)">3</text>
<text x="285.3" y="85.9">B</text>
<text x="138.2" y="95.3" transform="rotate(-90 138.2 95.3)">1</text>
<text x="197.9" y="93.4" transform="rotate(-90 197.9 93.4)">2</text>
<text x="112.8" y="100.4" transform="rotate(-90 112.8 100.4)">1</text>
<text x="131.4" y="101.3">1</text>
<text x="138.2" y="98.5" transform="rotate(-90 138.2 98.5)">3</text>
<text x="138.2" y="106.1" transform="rotate(-90 138.2 106.1)">2</text>
<text x="205.5" y="106.1" transform="rotate(-90 205.5 106.1)">3</text>
<text x="205.5" y="102.9" transform="rotate(-90 205.5 102.9)">1</text>
<text x="180.1" y="108" transform="rotate(-90 180.1 108)">1</text>
<text x="198.7" y="109">1</text>
<text x="205.5" y="113.7" transform="rotate(-90 205.5 113.7)">2</text>
<text x="260.1" y="113.1" transform="rotate(-90 260.1 113.1)">1</text>
<text x="199.1" y="118.2" transform="rotate(-90 199.1 118.2)">1</text>
<text x="238.5" y="118.2" transform="rotate(-90 238.5 118.2)">1</text>
<text x="253.3" y="119.1">1</text>
<text x="260.1" y="116.3" transform="rotate(-90 260.1 116.3)">3</text>
<text x="114" y="123.3" transform="rotate(-90 114 123.3)">1</text>
<text x="177.5" y="123.3" transform="rotate(-90 177.5 123.3)">1</text>
<text x="192.3" y="124.2">1</text>
<text x="199.1" y="121.4" transform="rotate(-90 199.1 121.4)">3</text>
<text x="260.1" y="123.9" transform="rotate(-90 260.1 123.9)">2</text>
<text x="92.5" y="128.3" transform="rotate(-90 92.5 128.3)">1</text>
<text x="107.2" y="129.3">1</text>
<text x="114" y="126.4" transform="rotate(-90 114 126.4)">3</text>
<text x="199.1" y="129" transform="rotate(-90 199.1 129)">2</text>
<text x="10.3" y="135.9">C</text>
<text x="114" y="134.1" transform="rotate(-90 114 134.1)">2</text>
<text x="252.5" y="137.9" transform="rotate(-90 252.5 137.9)">3</text>
<text x="252.5" y="134.7" transform="rotate(-90 252.5 134.7)">1</text>
<text x="285.3" y="135.9">C</text>
<text x="119.1" y="142.3" transform="rotate(-90 119.1 142.3)">1</text>
<text x="230.9" y="139.8" transform="rotate(-90 230.9 139.8)">1</text>
<text x="245.7" y="140.7">1</text>
<text x="93.7" y="147.4" transform="rotate(-90 93.7 147.4)">1</text>
<text x="112.3" y="148.3">1</text>
<text x="119.1" y="145.5" transform="rotate(-90 119.1 145.5)">3</text>
<text x="252.5" y="145.5" transform="rotate(-90 252.5 145.5)">2</text>
<text x="119.1" y="153.1" transform="rotate(-90 119.1 153.1)">2</text>
<text x="111.5" y="160.1" transform="rotate(-90 111.5 160.1)">1</text>
<text x="89.9" y="165.2" transform="rotate(-90 89.9 165.2)">1</text>
<text x="104.7" y="166.1">1</text>
<text x="111.5" y="163.3" transform="rotate(-90 111.5 163.3)">3</text>
<text x="111.5" y="170.9" transform="rotate(-90 111.5 170.9)">2</text>
<text x="10.3" y="185.9">D</text>
<text x="285.3" y="185.9">D</text>
<text x="35" y="199.9">1</text>
<text x="85" y="199.9">2</text>
<text x="135" y="199.9">3</text>
<text x="185" y="199.9">4</text>
<text x="235" y="199.9">5</text>
<text x="285" y="199.9">6</text>
</g>
<g font-size="1.8" fill="#008484">
<text x="230.1" y="17.1">PWR_FLAG</text>
<text x="245.4" y="17.1">PWR_FLAG</text>
<text x="265.7" y="17.1">PWR_FLAG</text>
<text x="66.7" y="18.3">VCC</text>
<text x="73.1" y="21.2">JP1</text>
<text x="78.1" y="18.3">VDD</text>
<text x="98.8" y="22.1">VD1</text>
<text x="60.8" y="29.2">C1</text>
<text x="87.4" y="29.2">C3</text>
<text x="98.9" y="28.9">C2</text>
<text x="233" y="27.9">VDD</text>
<text x="248.3" y="27.9">VCC</text>
<text x="268.5" y="29.1">GND</text>
<text x="60.8" y="31.8">0.1uf</text>
<text x="87.4" y="31.8">0.1uf</text>
<text x="98.9" y="31.3">1uf</text>
<text x="175.9" y="33.8">470</text>
<text x="176.5" y="31.4">R9</text>
<text x="195.7" y="35.6">Q9</text>
<text x="254.6" y="33.6">VCC</text>
<text x="56.4" y="36.7">GND</text>
<text x="83.1" y="38">GND</text>
<text x="119.3" y="41.6">R5</text>
<text x="195.7" y="38.1">A2SHB</text>
<text x="203" y="38.1">N Ch</text>
<text x="51.3" y="47.9">UPDI</text>
<text x="69.4" y="46.2" transform="rotate(-90 69.4 46.2)">VDD</text>
<text x="118.7" y="44">470</text>
<text x="138.6" y="45.7">Q5</text>
<text x="171.4" y="47.9">R8</text>
<text x="191" y="46.9">GND</text>
<text x="271.3" y="47.9">UPDI1</text>
<text x="51.3" y="52.9">XTAL1/PA0</text>
<text x="72" y="49.4" transform="rotate(-90 72 49.4)">VDDIO2</text>
<text x="138.6" y="48.3">A2SHB</text>
<text x="145.8" y="48.3">N Ch</text>
<text x="170.8" y="50.3">470</text>
<text x="190.6" y="52.1">Q8</text>
<text x="51.3" y="58">~{RESET}/PF6</text>
<text x="51.3" y="55.5">XTAL2/PA1</text>
<text x="81.9" y="58">PD4</text>
<text x="133.9" y="57.1">GND</text>
<text x="190.6" y="54.6">A2SHB</text>
<text x="197.9" y="54.6">N Ch</text>
<text x="254.5" y="57.1">GND</text>
<text x="267.3" y="57.7">VCC</text>
<text x="51.3" y="63.1">PA2</text>
<text x="51.3" y="65.6">PA3</text>
<text x="81.9" y="60.6">PD5</text>
<text x="81.9" y="63.1">PD6</text>
<text x="81.9" y="65.6">PD7</text>
<text x="123.8" y="63">470</text>
<text x="124.4" y="60.6">R7</text>
<text x="143.6" y="64.8">Q7</text>
<text x="175.9" y="65.7">R10</text>
<text x="185.9" y="63.4">GND</text>
<text x="261.3" y="64">V1</text>
<text x="51.3" y="68.2">PA4</text>
<text x="51.3" y="70.7">PA5</text>
<text x="143.6" y="67.3">A2SHB</text>
<text x="150.9" y="67.3">N Ch</text>
<text x="175.9" y="68.1">470</text>
<text x="195.7" y="69.9">Q10</text>
<text x="261.4" y="69.5">C4</text>
<text x="261.4" y="71.9">1uf</text>
<text x="278.9" y="69.6">PW1</text>
<text x="51.3" y="73.3">PA6</text>
<text x="51.3" y="75.8">PA7</text>
<text x="81.9" y="73.3">PC1</text>
<text x="81.9" y="75.8">PC2</text>
<text x="138.9" y="76.1">GND</text>
<text x="195.7" y="72.4">A2SHB</text>
<text x="203" y="72.4">N Ch</text>
<text x="69.4" y="82" transform="rotate(-90 69.4 82)">GND</text>
<text x="81.9" y="78.3">PC3</text>
<text x="116.2" y="80.8">470</text>
<text x="116.8" y="78.4">R4</text>
<text x="136" y="82.6">Q4</text>
<text x="191" y="81.2">GND</text>
<text x="267.2" y="79.9">GND</text>
<text x="70.8" y="85.1">U1</text>
<text x="136" y="85.1">A2SHB</text>
<text x="143.3" y="85.1">N Ch</text>
<text x="180.9" y="84.7">R11</text>
<text x="181" y="87.2">470</text>
<text x="200.8" y="88.9">Q11</text>
<text x="66.5" y="95.2">GND</text>
<text x="131.3" y="93.9">GND</text>
<text x="200.8" y="91.5">A2SHB</text>
<text x="208.1" y="91.5">N Ch</text>
<text x="121.3" y="99.9">470</text>
<text x="121.8" y="97.4">R6</text>
<text x="141.1" y="101.6">Q6</text>
<text x="196.1" y="99">GND</text>
<text x="141.1" y="104.2">A2SHB</text>
<text x="148.4" y="104.2">N Ch</text>
<text x="188.6" y="105.1">R13</text>
<text x="188.6" y="107.5">470</text>
<text x="136.4" y="112.9">GND</text>
<text x="208.4" y="109.2">Q13</text>
<text x="208.4" y="111.8">A2SHB</text>
<text x="215.7" y="111.8">N Ch</text>
<text x="243.2" y="115.2">R15</text>
<text x="243.2" y="117.6">470</text>
<text x="263" y="119.4">Q15</text>
<text x="97.7" y="125.4">R2</text>
<text x="182.2" y="120.3">R12</text>
<text x="182.2" y="122.7">470</text>
<text x="202.1" y="124.5">Q12</text>
<text x="203.7" y="120.6">GND</text>
<text x="263" y="121.9">A2SHB</text>
<text x="270.3" y="121.9">N Ch</text>
<text x="97.1" y="127.8">470</text>
<text x="117" y="129.6">Q2</text>
<text x="202.1" y="127">A2SHB</text>
<text x="209.3" y="127">N Ch</text>
<text x="258.3" y="130.7">GND</text>
<text x="117" y="132.1">A2SHB</text>
<text x="124.3" y="132.1">N Ch</text>
<text x="197.4" y="135.8">GND</text>
<text x="235.5" y="136.8">R14</text>
<text x="112.3" y="140.9">GND</text>
<text x="235.6" y="139.2">470</text>
<text x="255.4" y="141">Q14</text>
<text x="255.4" y="143.5">A2SHB</text>
<text x="262.7" y="143.5">N Ch</text>
<text x="102.2" y="146.8">470</text>
<text x="102.8" y="144.4">R3</text>
<text x="122.1" y="148.6">Q3</text>
<text x="122.1" y="151.2">A2SHB</text>
<text x="129.3" y="151.2">N Ch</text>
<text x="250.7" y="152.3">GND</text>
<text x="117.3" y="159.9">GND</text>
<text x="94.6" y="164.6">470</text>
<text x="95.2" y="162.2">R1</text>
<text x="114.4" y="166.4">Q1</text>
<text x="114.4" y="168.9">A2SHB</text>
<text x="121.7" y="168.9">N Ch</text>
<text x="109.7" y="177.7">GND</text>
</g>
<g font-size="1.8">
<text x="162.6" y="35.2">PA0</text>
<text x="241.3" y="41.6">RST</text>
<text x="39.4" y="46.6">UPDI</text>
<text x="105.4" y="45.4">PD4</text>
<text x="41.9" y="51.7">PA0</text>
<text x="158.7" y="51.7">PA1</text>
<text x="241.3" y="49.2">UPDI</text>
<text x="39.4" y="56.8">RST</text>
<text x="41.9" y="54.3">PA1</text>
<text x="90.2" y="56.8">PD4</text>
<text x="90.2" y="59.3">PD5</text>
<text x="41.9" y="64.4">PA3</text>
<text x="41.9" y="61.9">PA2</text>
<text x="90.2" y="64.4">PD7</text>
<text x="90.2" y="61.9">PD6</text>
<text x="107.9" y="64.4">PD5</text>
<text x="41.9" y="69.5">PA5</text>
<text x="41.9" y="67">PA4</text>
<text x="162.6" y="69.5">PA2</text>
<text x="41.9" y="72">PA6</text>
<text x="41.9" y="74.6">PA7</text>
<text x="90.2" y="74.6">PC2</text>
<text x="90.2" y="77.1">PC3</text>
<text x="90.2" y="72">PC1</text>
<text x="102.9" y="82.2">PD6</text>
<text x="167.6" y="88.6">PA3</text>
<text x="105.4" y="101.3">PD7</text>
<text x="172.7" y="108.9">PA4</text>
<text x="229.9" y="119">PA6</text>
<text x="167.6" y="124.1">PA5</text>
<text x="83.8" y="129.2">PC1</text>
<text x="223.5" y="140.6">PA7</text>
<text x="86.4" y="148.2">PC2</text>
<text x="83.8" y="166">PC3</text>
</g>
<g font-size="1.8" fill="#0000c2">
<text x="86.8" y="40.5">Optional</text>
<text x="95.9" y="40.5">load</text>
<text x="101.2" y="40.5">when</text>
<text x="87.3" y="42.5">using</text>
<text x="93.5" y="42.5">separate</text>
<text x="102.9" y="42.5">VDD</text>
<text x="121.4" y="121.9">MOSFET: A2SHB</text>
<text x="121.4" y="124">470</text>
<text x="129" y="124">1k+</text>
<text x="133.9" y="124">ohm</text>
<text x="139.1" y="124">(Typical</text>
<text x="147.7" y="124">470)</text>
</g>
</svg>
